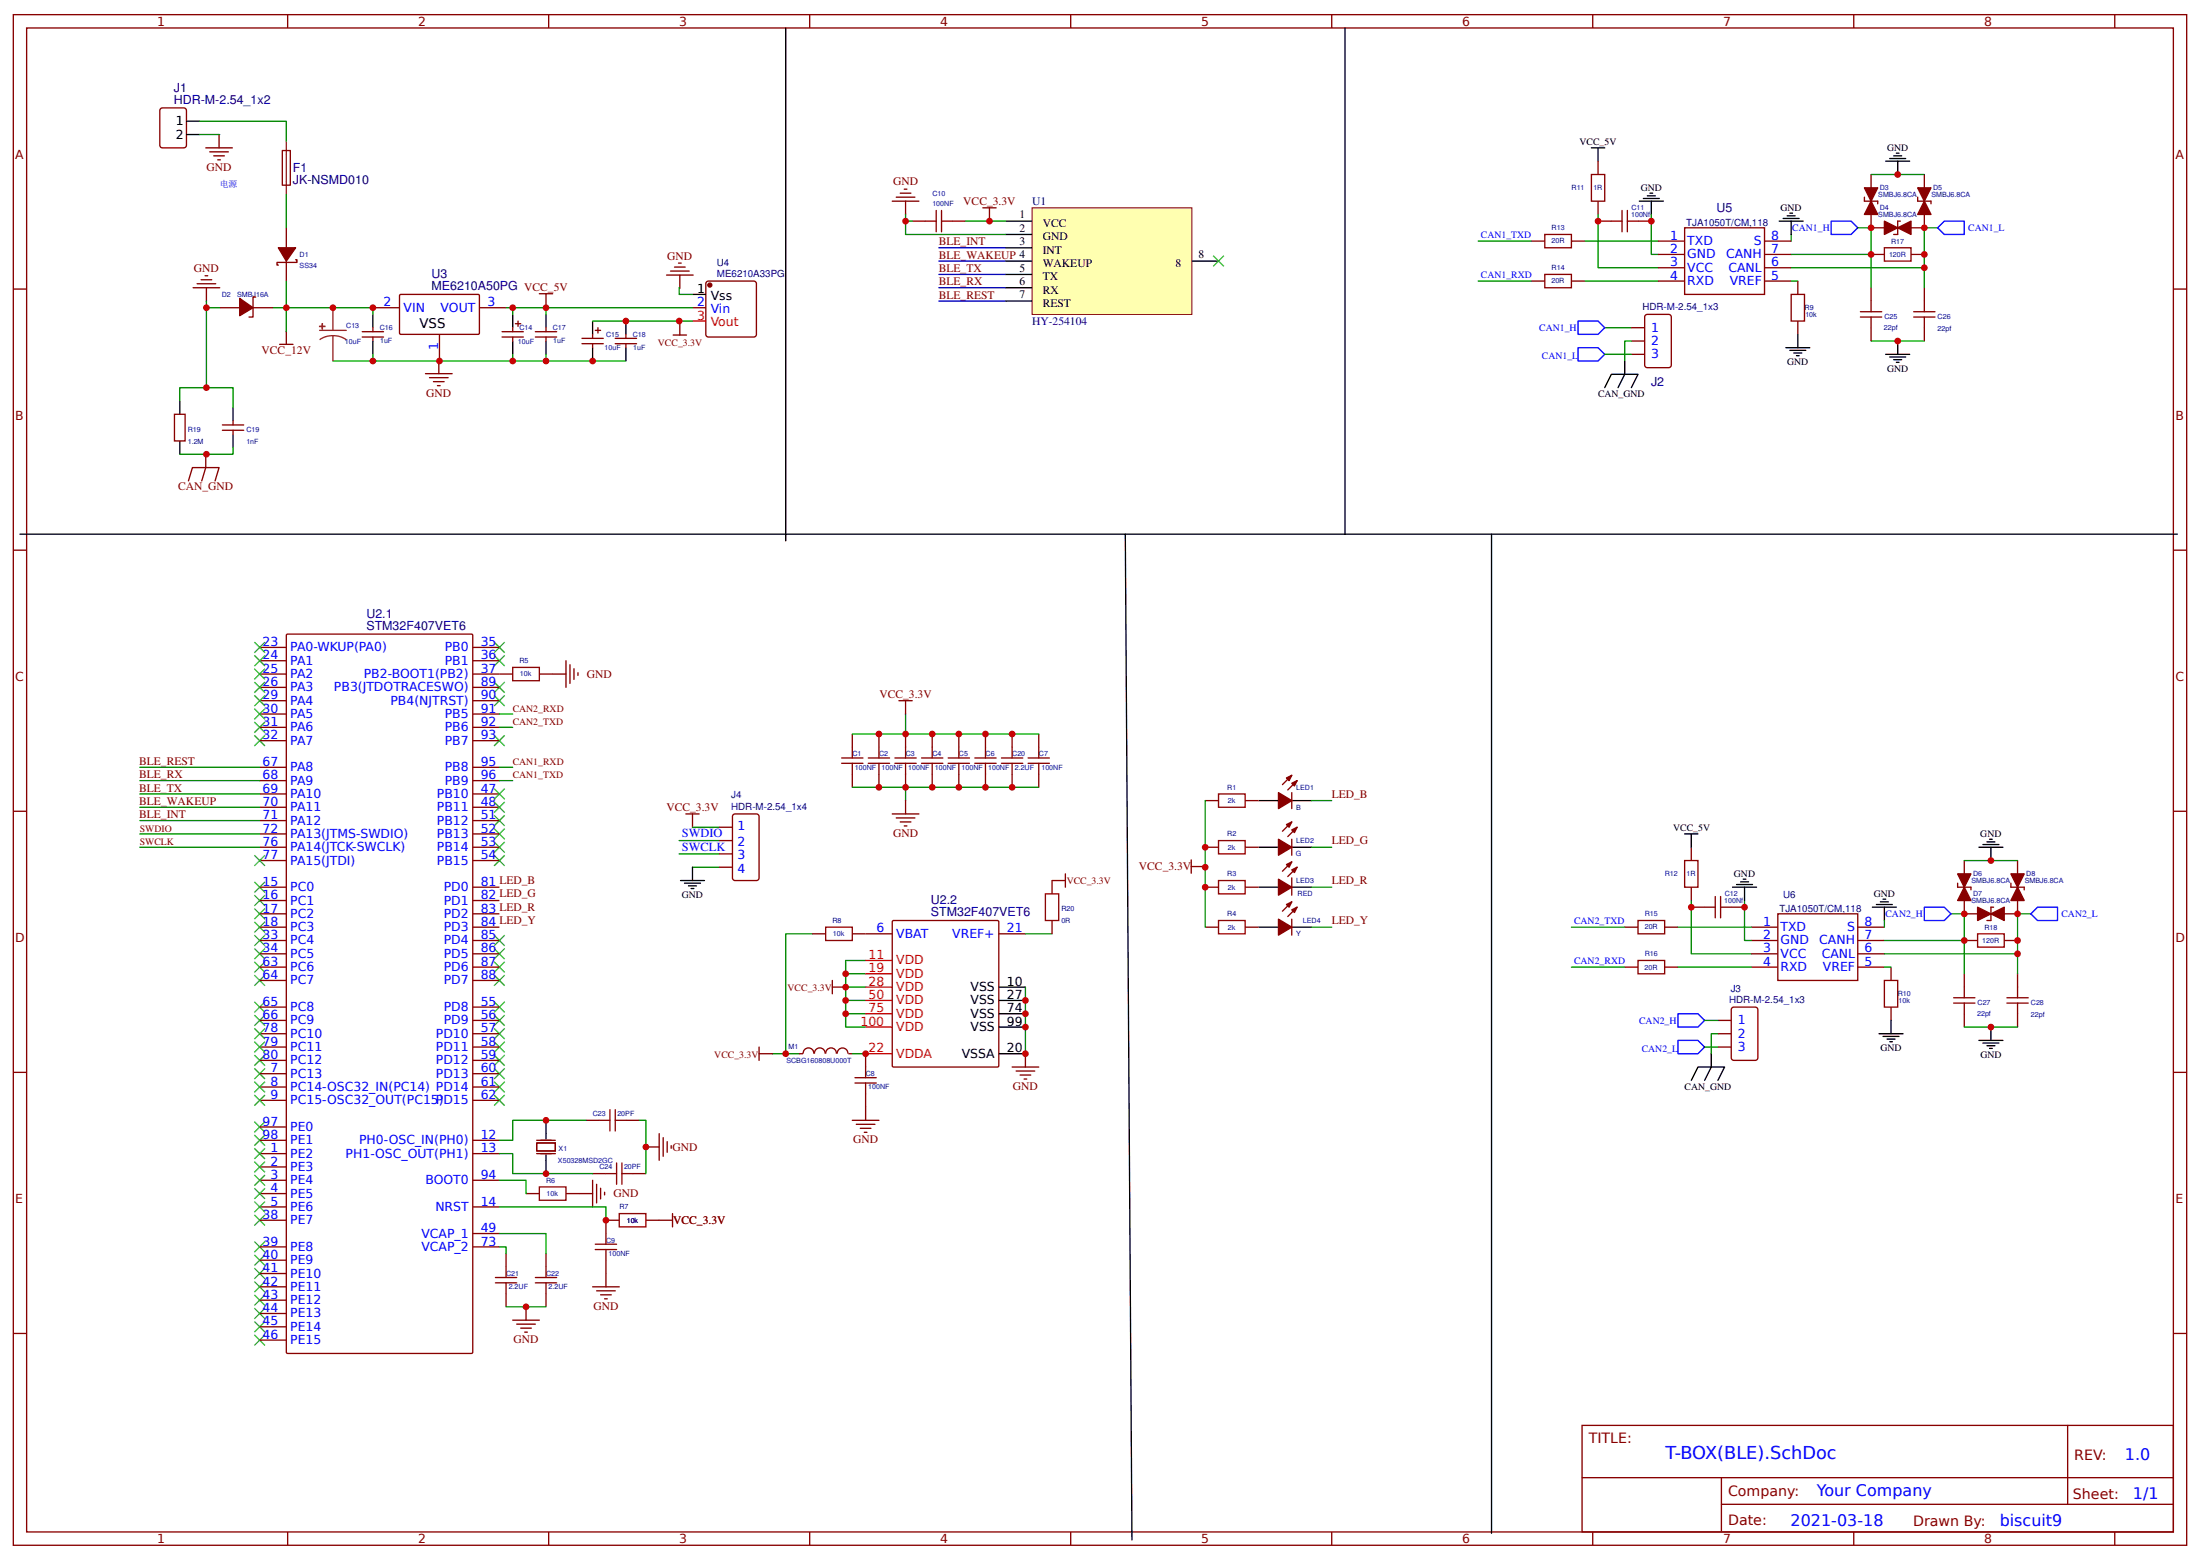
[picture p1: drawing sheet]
<svg xmlns="http://www.w3.org/2000/svg" width="437mm" height="310mm" viewBox="0 0 437 310" stroke-linecap="round" stroke-linejoin="round" font-family="sans-serif">
<g fill="none" stroke="#800000" stroke-width=".26">
<path d="M40.9 29.4h5.3M41.7 30.2h3.7M42.5 31h2.1M43.3 31.7h.5M43.5 26.7v2.7M177.3 40h5.3M178.1 39.2h3.7M178.9 38.4h2.1M179.7 37.6h.5M179.9 40v2.6M38.4 57.1h5.3M39.2 56.4h3.7"/>
<path d="M40 55.6h2.1M40.7 54.8h.6M41 57.1v2.7M107.2 58.3h2.6M108.5 58.3v2.7M195.3 41.3h2.6M196.6 41.3v2.6M55.6 68.4h2.6M56.9 65.7v2.7M37.4 95.5l.8-2.6h5.3l-.8 2.6M40.9 90.2v2.7l-.8 2.6M236.7 172.1h2.6"/>
<path d="M236.7 170.8v2.6"/>
</g>
<path d="M186.5 49.2h13.3M186.5 51.9h13.3M186.5 54.5h13.3M186.5 57.1h13.3M186.5 59.8h13.3" fill="none" stroke="#0000bf" stroke-width=".26"/>
<path d="M205.1 41.3h31.7v21.1h-31.7z" fill="#ffffb0" stroke="#800000" stroke-width=".2"/>
<g fill="none" stroke="#000" stroke-width=".26">
<path d="M156.1 5.6v101.8M267.2 5.6v100.5M37 24.1h2.7M37 26.7h2.7M316.2 29.4h2.6M317.5 29.4v2.6M325.7 40h4.8M326.5 39.4h3.2M327.3 38.9h1.6M327.8 38.4h.5M328.1 40v2.6M374.6 32h4.8"/>
<path d="M375.4 31.5h3.2M376.2 31h1.6M376.8 30.4h.5M377 32v2.7M137.6 58.5h2.6M199.8 43.9h5.3M199.8 46.6h5.3M199.8 49.2h5.3M199.8 51.9h5.3M199.8 54.5h5.3M199.8 57.1h5.3M199.8 59.8h5.3"/>
<path d="M236.8 51.9h5.3M353.5 43.9h4.7M354.3 43.4h3.2M355.1 42.9h1.6M355.6 42.3h.5M355.9 43.9v2.7M35.7 79.6v2.7M74.1 62.4v2.7M74.1 67.7v2.7M101.9 62.4v2.7M101.9 67.7v2.7M108.5 62.4v2.7"/>
<path d="M108.5 67.7v2.7M117.7 63.8v2.6M117.7 69.1v2.6M124.4 63.8v2.6M124.4 69.1v2.6M318.8 77l1.3-2.7h5.3l-1.3 2.7M322.8 71.7v2.6l-1.3 2.7M354.8 69.1h4.8M355.6 69.6h3.2M356.4 70.1h1.6M356.9 70.6h.6M357.2 66.4v2.7"/>
<path d="M374.6 70.4h4.8M375.4 70.9h3.2M376.2 71.4h1.6M376.8 72h.5M377 67.7v2.7M35.7 87.6v2.6M46.3 81v2.6M46.3 86.3v2.6M4 106.1h428.6M223.6 106.1l1.3 199.8M296.3 106.1v198.4M250 159h4"/>
<path d="M256.6 159h4M135.2 174.9h4.8M136 175.4h3.2M136.8 175.9h1.6M137.3 176.5h.5M137.6 172.2v2.7M250 168.3h4M250 176.2h4M256.6 168.3h4M256.6 176.2h4M334.7 165.6h2.6M336 165.6v2.7"/>
<path d="M344.2 176.2h4.8M345 175.7h3.2M345.8 175.2h1.6M346.3 174.6h.6M346.6 176.2v2.7M372.8 179.7h3.2M373.6 179.1h1.6M374.1 178.6h.5M393.2 168.3h4.7M394 167.7h3.1M394.8 167.2h1.5M395.3 166.7h.5"/>
<path d="M395.6 168.3v2.6M198.4 196.1h5.3M198.4 198.7h5.3M250 184.1h4M256.6 184.1h4M372 180.2h4.8M374.4 180.2v2.6M198.4 209.3h5.3M198.4 201.3h5.3M198.4 204h5.3M336 214.6l1.3-2.7h5.3l-1.3 2.7M340 209.3v2.6l-1.3 2.7"/>
<path d="M373.3 205.3h4.8M374.1 205.8h3.2M374.9 206.4h1.6M375.4 206.9h.6M375.7 202.7v2.6M393.2 206.6h4.7M394 207.2h3.1M394.8 207.7h1.5M395.3 208.2h.5M395.6 204v2.6M108.5 222.5v3.7M108.5 229.4v3.7"/>
</g>
<g fill="none" stroke="#080" stroke-width=".26">
<path d="M39.7 24.1h17.2v3.9M39.7 26.7h4M56.9 38.6v6.6M371.7 34.7h10.6M41 59.8v17.2M56.9 55.8v10.1M134.9 57.1v1.4h2.7M179.9 42.6v1.3h1.3M179.9 43.9v2.7h19.9M191.8 43.9h8M293.7 47.9h10.6M293.7 55.8h10.6"/>
<path d="M314.9 47.9h14.5M314.9 55.8h14.5M317.5 42.6v10.6h11.9M328.1 42.6v7.9h1.3M355.9 53.2h26.4v3.9M355.9 50.5h15.8M355.9 55.8h1.3M355.9 46.6v1.3M369.1 45.2h2.6v11.9M385 45.2h-2.7v8M35.7 79.6v-2.6h10.6v4M41 61.1h2.7"/>
<path d="M54.2 61.1h19.9v1.3M74.1 70.4v1.3h-8M74.1 71.7h50.3M100.5 61.1h8v1.3M101.9 61.1v1.3M101.9 70.4v1.3M108.5 61.1h29.1M108.5 70.4v1.3M117.7 63.8h19.9M318.8 65.1h5.3M318.8 70.4h5.3M324.1 67.7h-1.3v4"/>
<path d="M371.7 67.7h10.6M46.3 88.9v1.3h-10.6M27.8 152.4h23.8M27.8 155h23.8M27.8 157.7h23.8M99.2 141.8h2.7M99.2 144.5h2.7M99.2 152.4h2.7M99.2 155h2.7M169.3 145.8h37.1M169.3 156.4h37.1M179.9 141.8v4"/>
<path d="M179.9 156.4v2.6M239.4 159v25.1M260.6 159h4M27.8 165.6h23.8M27.8 168.3h23.8M27.8 160.3h23.8M27.8 163h23.8M134.9 167h8M134.9 169.6h8M137.6 172.2h5.3M137.6 164.3h5.3M260.6 168.3h4"/>
<path d="M260.6 176.2h4M336 178.9v10.5h11.9M346.6 178.9v7.9h1.3M390.3 170.9h10.5M161.4 185.5h-5.3v23.8h2.6M168 198.7h4M168 196.1h4M168 193.4h4M172 190.8h-4v13.2h4M203.7 185.5h5.3M203.7 196.1v13.2M260.6 184.1h4"/>
<path d="M312.2 192.1h10.6M312.2 184.1h10.6M333.4 192.1h14.5M333.4 184.1h14.5M374.4 189.4h26.4v4M374.4 186.8h15.9M374.4 192.1h1.3M374.4 182.8v1.3M387.6 181.5h2.7v11.9M403.5 181.5h-2.7v7.9M153.5 209.3h2.6M168 201.3h4"/>
<path d="M169.3 209.3h2.7M338.7 202.7h2.6M338.7 208h2.6M341.3 205.3h-1.3v4M390.3 204h10.5M99.2 229.1h2.7v4h15.8M99.2 234.4h5.3v2.7M99.2 239.7h21.2v2.7M116.4 222.5h-14.5v4h-2.7M127 222.5h1.3v10.6M99.2 247.6h1.3v1.4M99.2 245h9.3v4"/>
<path d="M100.5 259.6h8"/>
</g>
<g fill="none" stroke="#800" stroke-width=".26">
<path d="M2.6 2.9h431.8v304h-431.8zM5.3 5.6h426.5v298.7h-426.5zM57.1 2.9v2.7M109 2.9v2.7M160.9 2.9v2.7M212.7 2.9v2.7M264.6 2.9v2.7M316.4 2.9v2.7M368.3 2.9v2.7M420.2 2.9v2.7M32 21.5l4.5-.1 .5 .3v7.1l-.2 .5-4.5 .1-.5-.3-.1-7.1zM56.1 29.9h1.6v6.9h-1.6z"/>
<path d="M316.2 34.7h2.6v5.3h-2.6zM317.5 32v2.7M317.5 40v2.6M370.4 39.2v.8h2.7v.5M371.7 34.7v10.5h10.6v-10.5M381 39.2v.8h2.6v.5M2.6 57.4h2.7M50.8 59h-.5v4h-.8M56.9 45.2v4M56.9 51.9v3.9M58.7 51.6h.3v.5h-4v.6h.3M79.4 58.6l.2-.1h15.5l.1 .2v7.6l-.2 .1h-15.5l-.1-.3z"/>
<path d="M140.5 55.9l9.3-.1 .4 .3 .1 10.3-.3 .5h-9.2l-.5-.2-.1-10.3zM181.2 43.9h4.8M186 41.8v4.2M187.1 43.9h4.7M187.1 41.8v4.2M304.3 55.8h2.6M304.3 47.9h2.6M306.9 54.5h5.3v2.6h-5.3zM306.9 46.6h5.3v2.6h-5.3zM312.2 55.8h2.7M312.2 47.9h2.7M317.5 43.9h4.8"/>
<path d="M322.3 41.8v4.2M323.3 43.9h4.8M323.3 41.8v4.2M329.4 50.5h5.3M329.4 55.8h5.3M329.4 47.9h5.3M329.4 53.2h5.3M334.7 45.2h15.9v13.3h-15.9zM350.6 50.5h5.3M350.6 55.8h5.3M350.6 47.9h5.3M350.6 53.2h5.3"/>
<path d="M355.9 58.5h2.6v5.3h-2.6zM357.2 55.8v2.7M371.7 50.5h2.7M371.7 57.1v4.8M377.6 43.9h-.6v2.7h-.8M379.7 50.5h2.6M382.3 57.1v4.8M431.8 57.4h2.6M43.7 61.1h3.9M50.3 61.1h3.9M72 66.9h4.2M72 65.9h4.2"/>
<path d="M74.1 61.1h5.3M74.1 65.1v.8M74.1 66.9v.8M87.3 66.4v5.3M95.2 61.1h5.3M99.7 66.9h4.3M99.7 65.9h4.3M101.9 65.1v.8M101.9 66.9v.8M102.4 64.3h1.1M102.9 63.8v1M106.4 66.9h4.2"/>
<path d="M106.4 65.9h4.2M108.5 65.1v.8M108.5 66.9v.8M115.6 67.2h4.3M115.6 68.3h4.3M117.7 66.4v.8M117.7 68.3v.8M118.3 65.6h1M118.8 65.1v1M122.2 67.2h4.3M122.2 68.3h4.3M124.4 66.4v.8"/>
<path d="M124.4 68.3v.8M137.6 61.1h2.6M324.1 70.4h2.7M324.1 65.1h2.7M324.1 67.7h2.7M326.8 62.7l.5-.3h4.2l.5 .3 .1 9.8-.3 .5h-4.5l-.5-.2zM357.2 63.8v2.6M369.6 63h4.3M369.6 61.9h4.3M371.7 63v4.7M380.2 63h4.2M380.2 61.9h4.2"/>
<path d="M382.3 63v4.7M34.7 82.3h2.1v5.3h-2.1zM44.2 85.5h4.2M44.2 84.4h4.2M46.3 83.6v.8M46.3 85.5v.8M2.6 109.3h2.7M431.8 109.3h2.6M51.6 133.9h5.3M51.6 128.6h5.3M51.6 131.2h5.3M51.6 136.5h5.3"/>
<path d="M51.6 139.2h5.3M57 126l36.7-.1 .2 .3v142.4l-.2 .2h-36.6l-.2-.2v-142.4zM93.9 133.9h8M93.9 128.6h5.3M93.9 131.2h5.3M93.9 136.5h5.3M93.9 139.2h5.3M107.2 133.9h2.6M51.6 141.8h5.3M51.6 144.5h5.3M51.6 147.1h5.3M51.6 157.7h5.3"/>
<path d="M51.6 152.4h5.3M51.6 155h5.3M93.9 141.8h5.3M93.9 144.5h5.3M93.9 147.1h5.3M93.9 157.7h5.3M93.9 152.4h5.3M93.9 155h5.3M167.2 151.6h4.2M167.2 150.5h4.2M169.3 145.8v4.7M169.3 151.6v4.8"/>
<path d="M172.5 151.6h4.2M172.5 150.5h4.2M174.6 145.8v4.7M174.6 151.6v4.8M177.8 151.6h4.2M177.8 150.5h4.2M179.9 145.8v4.7M179.9 151.6v4.8M183.1 151.6h4.2M183.1 150.5h4.2M185.2 145.8v4.7M185.2 151.6v4.8"/>
<path d="M188.4 151.6h4.2M188.4 150.5h4.2M190.5 145.8v4.7M190.5 151.6v4.8M193.7 151.6h4.2M193.7 150.5h4.2M195.8 145.8v4.7M195.8 151.6v4.8M199 151.6h4.2M199 150.5h4.2M201.1 145.8v4.7M201.1 151.6v4.8"/>
<path d="M204.3 151.6h4.2M204.3 150.5h4.2M206.4 145.8v4.7M206.4 151.6v4.8M239.4 159h2.7M247.4 159h2.6M256.6 154l-1.8 1.8M256.6 157.4v3.2M257.7 155l-1.8 1.9M2.6 161.1h2.7M51.6 176.2h5.3M51.6 160.3h5.3"/>
<path d="M51.6 163h5.3M51.6 165.6h5.3M51.6 168.3h5.3M51.6 170.9h5.3M51.6 178.9h5.3M93.9 176.2h5.3M93.9 160.3h5.3M93.9 163h5.3M93.9 165.6h5.3M93.9 168.3h5.3M93.9 170.9h5.3M93.9 178.9h5.3"/>
<path d="M142.9 164.3h2.6M142.9 167h2.6M142.9 169.6h2.6M142.9 172.2h2.6M145.6 161.9l.4-.2h4.3l.4 .2 .1 12.5-.2 .4-4.6 .1-.4-.3zM209 174.9v2.6M239.4 176.2h2.7M239.4 168.3h2.7M247.4 176.2h2.6M247.4 168.3h2.6M256.6 166.7v3.2M256.6 174.4v3.4"/>
<path d="M256.6 163.2l-1.8 1.9M256.6 179.1l-1.8 1.9M256.6 171.2l-1.8 1.8M257.7 164.3l-1.8 1.9M257.7 172.2l-1.8 1.9M334.7 170.9h2.6v5.3h-2.6zM336 168.3v2.6M336 176.2v2.7M340.8 178.1v4.2M341.8 178.1v4.2M388.9 175.4v.8h2.7v.5M390.3 170.9v10.6h10.5v-10.6"/>
<path d="M399.5 175.4v.8h2.7v.5M431.8 161.1h2.6M51.6 186.8h5.3M51.6 184.1h5.3M51.6 189.4h5.3M51.6 192.1h5.3M51.6 181.5h5.3M51.6 194.7h5.3M93.9 186.8h5.3M93.9 184.1h5.3M93.9 189.4h5.3M93.9 192.1h5.3"/>
<path d="M93.9 181.5h5.3M93.9 194.7h5.3M161.4 185.5h2.6M169.3 185.5h8M177.3 183l.2-.2h20.7l.2 .2v28.7l-.1 .2h-20.8l-.2-.1zM198.4 185.5h5.3M209 182.8v2.7M239.4 184.1h2.7M247.4 184.1h2.6M256.6 182.6v3.1M257.7 180.2l-1.8 1.8M322.8 184.1h2.6"/>
<path d="M322.8 192.1h2.6M325.4 182.8h5.3v2.7h-5.3zM325.4 190.8h5.3v2.6h-5.3zM330.7 184.1h2.7M330.7 192.1h2.7M336 180.2h4.8M341.8 180.2h4.8M347.9 186.8h5.3M347.9 184.1h5.3M347.9 189.4h5.3M347.9 192.1h5.3M353.2 181.5h15.9v13.2h-15.9z"/>
<path d="M369.1 186.8h5.3M369.1 184.1h5.3M369.1 189.4h5.3M369.1 192.1h5.3M374.4 194.7h2.6v5.3h-2.6zM375.7 192.1v2.6M388.1 199.2h4.3M388.1 198.2h4.3M390.3 186.8h2.6M390.3 193.4v4.8M390.3 199.2v4.8M396.1 180.2h-.5v2.6h-.8"/>
<path d="M398.2 186.8h2.6M398.7 199.2h4.3M398.7 198.2h4.3M400.8 193.4v4.8M400.8 199.2v4.8M2.6 213h2.7M51.6 208h5.3M51.6 202.7h5.3M51.6 205.3h5.3M51.6 213.3h5.3M51.6 215.9h5.3M51.6 218.5h5.3"/>
<path d="M51.6 200h5.3M51.6 210.6h5.3M93.9 208h5.3M93.9 202.7h5.3M93.9 205.3h5.3M93.9 213.3h5.3M93.9 215.9h5.3M93.9 218.5h5.3M93.9 200h5.3M93.9 210.6h5.3M158.7 209.3h.8M159.6 209.3a1.06 1.06 0 0 1 1-1.2 1.06 1.06 0 0 1 1.1 1.2"/>
<path d="M161.8 209.3a1.06 1.06 0 0 1 1.1-1.2 1.06 1.06 0 0 1 1 1.2M164.1 209.3a1.06 1.06 0 0 1 1-1.2 1.06 1.06 0 0 1 1.1 1.2M166.3 209.3a1.06 1.06 0 0 1 1.1-1.2 1.06 1.06 0 0 1 1.1 1.2M168.5 209.3h.8M169.9 215.1h4.2M169.9 214h4.2M172 209.3v4.7M172 215.1v4.8M341.3 208h2.7M341.3 202.7h2.7M341.3 205.3h2.7M344.2 200.1l4.5-.1 .5 .3v9.8l-.2 .4-4.5 .1-.5-.3v-9.7z"/>
<path d="M375.7 200v2.7M431.8 213h2.6M51.6 229.1h5.3M51.6 231.8h5.3M51.6 234.4h5.3M51.6 237.1h5.3M51.6 239.7h5.3M51.6 223.8h5.3M51.6 226.5h5.3M93.9 229.1h5.3M93.9 234.4h5.3M93.9 239.7h5.3"/>
<path d="M93.9 226.5h5.3M104.5 237.1h2.7M106.6 227h3.7v1.6h-3.7zM106.6 229.1h3.7M106.6 226.5h3.7M112.4 237.1h2.7M116.4 222.5h2.7M117.7 233.1h2.7M124.4 222.5h2.6M125.7 233.1h2.6M51.6 242.4h5.3M51.6 247.6h5.3"/>
<path d="M51.6 250.3h5.3M51.6 252.9h5.3M51.6 255.6h5.3M51.6 258.2h5.3M93.9 247.6h5.3M93.9 245h5.3M98.4 254.8h4.3M98.4 253.7h4.3M100.5 249v4.7M100.5 254.8v4.8M106.4 254.8h4.2M106.4 253.7h4.2"/>
<path d="M108.5 249v4.7M108.5 254.8v4.8M118.3 248.2h4.2M118.3 247.1h4.2M120.4 248.2v4.7M123 242.4h-2.6v4.7M128.3 242.4h2.7M2.6 264.8h2.7M51.6 260.9h5.3M51.6 263.5h5.3M51.6 266.2h5.3M431.8 264.8h2.6"/>
<path d="M314.3 283.1h117.5v21.2h-117.5zM314.4 293.5h117.3M342 298.8h89.7M342 293.5v10.6M410.8 283.1v15.7M57.1 304.3v2.6M109 304.3v2.6M160.9 304.3v2.6M212.7 304.3v2.6M264.6 304.3v2.6M316.4 304.3v2.6M368.3 304.3v2.6"/>
<path d="M420.2 304.3v2.6"/>
</g>
<path d="M56.9 28v10.6M63.5 65.6h5.3M66.1 66.7l1.4 .2 1.3 .6M66.1 66.7l-1.3 .2-1.3 .6M66.1 61.1v4.5M66.1 66.7v5" fill="none" stroke="#8d2323" stroke-width=".26"/>
<g fill="#800" stroke="#800" stroke-width=".26">
<path d="M47.6 59.3l2.7 1.8-2.7 1.6z"/>
<path d="M377 45.2l2.7-1.3v2.7z"/>
<path d="M374.4 43.9l2.6 1.3-2.6 1.4z"/>
<path d="M382.3 40l1.3 2.6h-2.6z"/>
<path d="M381 37.3h2.6l-1.3 2.7z"/>
<path d="M371.7 40l1.4 2.6h-2.7z"/>
<path d="M370.4 37.3h2.7l-1.4 2.7z"/>
<path d="M390.3 176.2l1.3 2.7h-2.7z"/>
<path d="M388.9 173.6h2.7l-1.3 2.6z"/>
<path d="M400.8 176.2l1.4 2.7h-2.7z"/>
<path d="M399.5 173.6h2.7l-1.4 2.6z"/>
<path d="M395.6 181.5l2.6-1.3v2.6z"/>
<path d="M392.9 180.2l2.7 1.3-2.7 1.3z"/>
<path d="M254 157.4l2.6 1.6-2.6 1.6z"/>
<path d="M256.6 155.6l1.1-.6-.5 1.1z"/>
<path d="M255.6 154.5l1-.5-.5 1z"/>
<path d="M254 166.7l2.6 1.6-2.6 1.6z"/>
<path d="M256.6 164.8l1.1-.5-.5 1.1z"/>
<path d="M255.6 163.8l1-.6-.5 1.1z"/>
<path d="M254 182.6l2.6 1.5-2.6 1.6z"/>
<path d="M256.6 180.7l1.1-.5-.5 1z"/>
<path d="M255.6 179.7l1-.6-.5 1.1z"/>
<path d="M254 174.6l2.6 1.6-2.6 1.6z"/>
<path d="M256.6 172.8l1.1-.6-.5 1.1z"/>
<path d="M255.6 171.7l1-.5-.5 1z"/>
<path d="M55.3 49.2h3.4l-1.8 2.7z"/>
<circle cx="141" cy="56.6" r=".4"/>
</g>
<g fill="none" stroke="#800000" stroke-width=".26">
<path d="M132.4 54.6h5.3M133.2 53.8h3.7M134 53h2.1M134.8 52.3h.5M135.1 54.6v2.7M84.5 74.2h5.3M85.3 75h3.7M86.1 75.8h2.1M86.9 76.6h.5M87.2 71.6v2.6M133.7 66.5h2.7M135.1 63.9v2.6"/>
<path d="M109.8 133.9h2.6M112.4 131.2v5.3M113.2 132v3.7M114 132.8v2.1M114.8 133.6v.5M178.6 139.2h2.6M179.9 139.2v2.6M179.9 159v2.7M136.3 161.7h2.6M137.6 161.7v2.6M177.3 161.7h5.3M178.1 162.5h3.7"/>
<path d="M178.9 163.2h2.1M179.7 164h.5M209 174.9h2.7M211.7 173.6v2.6M165.4 196.1h2.6M165.4 194.7v2.7M150.8 209.3h2.7M150.8 208v2.6M172 219.9v2.6M201.1 211.9h5.3M201.9 212.7h3.7M202.7 213.5h2.1"/>
<path d="M203.5 214.3h.5M203.7 209.3v2.6M115.1 237.1h2.6M117.7 234.4v5.3M118.5 235.2v3.7M119.3 236v2.1M120.1 236.8v.5M128.3 227.8h2.7M131 225.2v5.3M131.8 226v3.7M132.6 226.7v2.2M133.3 227.5v.6"/>
<path d="M169.3 222.5h5.3M170.1 223.3h3.7M170.9 224.1h2.1M171.7 224.9h.5M104.5 259.6v2.6M117.7 255.6h5.3M118.5 256.4h3.7M119.3 257.2h2.1M120.1 258h.5M120.4 252.9v2.7M131 242.4h2.6M133.6 241v2.7"/>
<path d="M101.9 262.2h5.3M102.7 263h3.7M103.5 263.8h2.1M104.2 264.6h.6"/>
</g>
<g fill="#8d2323" stroke="#8d2323" stroke-width=".26">
<path d="M63.5 64.8h1.1z"/>
<path d="M64 64.3l.1 1.1z"/>
</g>
<path d="M137.6 63.8h2.6M172 190.8h5.3M172 193.4h5.3M172 196.1h5.3M172 198.7h5.3M172 209.3h5.3M172 201.3h5.3M172 204h5.3" fill="none" stroke="#f00" stroke-width=".26"/>
<g fill="none" stroke="#a00000" stroke-width=".26">
<path d="M374.4 49.2h5.3v2.7h-5.3zM101.9 132.6h5.3v2.6h-5.3zM242.1 157.7h5.3v2.6h-5.3zM207.7 177.5h2.6v5.3h-2.6zM242.1 167h5.3v2.6h-5.3zM242.1 174.9h5.3v2.6h-5.3zM164 184.1h5.3v2.7h-5.3zM242.1 182.8h5.3v2.7h-5.3zM392.9 185.5h5.3v2.6h-5.3zM107.2 235.7h5.2v2.7h-5.2zM119.1 222.5h2.1M120.4 233.1h2.1"/>
<path d="M121.2 220.4v4.2M122.2 222.5h2.2M122.2 220.4v4.2M122.5 231v4.2M123.6 233.1h2.1M123.6 231v4.2M123 241h5.3v2.7h-5.3z"/>
</g>
<path d="M363.8 43.9h4l1.3 1.3-1.3 1.4h-4zM385 45.2l1.3-1.3h4v2.7h-4zM313.5 69.1h4l1.3 1.3-1.3 1.3h-4zM313.5 63.8h4l1.3 1.3-1.3 1.3h-4zM382.3 180.2h4l1.3 1.3-1.3 1.3h-4zM404.8 180.2h4v2.6h-4l-1.3-1.3zM333.4 201.3h3.9l1.4 1.4-1.4 1.3h-3.9zM333.4 206.6h3.9l1.4 1.4-1.4 1.3h-3.9z" fill="none" stroke="#00f" stroke-width=".26"/>
<g fill="#000" stroke="#3c3" stroke-width=".26">
<path d="M241 50.8l2.2 2.1zM243.2 50.8l-2.2 2.1z"/>
<path d="M50.5 127.5l2.2 2.1zM52.7 127.5l-2.2 2.1z"/>
<path d="M50.5 130.2l2.2 2.1zM52.7 130.2l-2.2 2.1z"/>
<path d="M50.5 132.8l2.2 2.1zM52.7 132.8l-2.2 2.1z"/>
<path d="M50.5 135.5l2.2 2.1zM52.7 135.5l-2.2 2.1z"/>
<path d="M50.5 138.1l2.2 2.1zM52.7 138.1l-2.2 2.1z"/>
<path d="M98.2 138.1l2.1 2.1zM100.3 138.1l-2.1 2.1z"/>
<path d="M98.2 135.5l2.1 2.1zM100.3 135.5l-2.1 2.1z"/>
<path d="M98.2 130.2l2.1 2.1zM100.3 130.2l-2.1 2.1z"/>
<path d="M98.2 127.5l2.1 2.1zM100.3 127.5l-2.1 2.1z"/>
<path d="M50.5 146l2.2 2.2zM52.7 146l-2.2 2.2z"/>
<path d="M50.5 143.4l2.2 2.1zM52.7 143.4l-2.2 2.1z"/>
<path d="M50.5 140.8l2.2 2.1zM52.7 140.8l-2.2 2.1z"/>
<path d="M98.2 146l2.1 2.2zM100.3 146l-2.1 2.2z"/>
<path d="M98.2 156.6l2.1 2.1zM98.2 158.7l2.1-2.1z"/>
<path d="M98.2 159.3l2.1 2.1zM100.3 159.3l-2.1 2.1z"/>
<path d="M50.5 177.8l2.2 2.1zM52.7 177.8l-2.2 2.1z"/>
<path d="M50.5 175.2l2.2 2.1zM52.7 175.2l-2.2 2.1z"/>
<path d="M50.5 169.9l2.2 2.1zM52.7 169.9l-2.2 2.1z"/>
<path d="M98.2 169.9l2.1 2.1zM100.3 169.9l-2.1 2.1z"/>
<path d="M98.2 167.2l2.1 2.1zM100.3 167.2l-2.1 2.1z"/>
<path d="M98.2 164.6l2.1 2.1zM98.2 166.7l2.1-2.1z"/>
<path d="M98.2 161.9l2.1 2.1zM100.3 161.9l-2.1 2.1z"/>
<path d="M50.5 199l2.2 2.1zM52.7 199l-2.2 2.1z"/>
<path d="M50.5 193.7l2.2 2.1zM52.7 193.7l-2.2 2.1z"/>
<path d="M50.5 191l2.2 2.1zM52.7 191l-2.2 2.1z"/>
<path d="M50.5 188.4l2.2 2.1zM50.5 190.5l2.2-2.1z"/>
<path d="M50.5 185.7l2.2 2.2zM52.7 185.7l-2.2 2.2z"/>
<path d="M50.5 183.1l2.2 2.1zM52.7 183.1l-2.2 2.1z"/>
<path d="M50.5 180.4l2.2 2.2zM50.5 182.6l2.2-2.2z"/>
<path d="M98.2 191l2.1 2.1zM100.3 191l-2.1 2.1z"/>
<path d="M98.2 188.4l2.1 2.1zM98.2 190.5l2.1-2.1z"/>
<path d="M98.2 199l2.1 2.1zM100.3 199l-2.1 2.1z"/>
<path d="M98.2 193.7l2.1 2.1zM100.3 193.7l-2.1 2.1z"/>
<path d="M98.2 185.7l2.1 2.2zM100.3 185.7l-2.1 2.2z"/>
<path d="M50.5 212.2l2.2 2.1zM50.5 214.3l2.2-2.1z"/>
<path d="M50.5 209.5l2.2 2.2zM52.7 209.5l-2.2 2.2z"/>
<path d="M50.5 201.6l2.2 2.1zM52.7 201.6l-2.2 2.1z"/>
<path d="M50.5 214.8l2.2 2.2zM52.7 214.8l-2.2 2.2z"/>
<path d="M50.5 217.5l2.2 2.1zM52.7 217.5l-2.2 2.1z"/>
<path d="M50.5 204.3l2.2 2.1zM50.5 206.4l2.2-2.1z"/>
<path d="M50.5 206.9l2.2 2.1zM52.7 206.9l-2.2 2.1z"/>
<path d="M98.2 201.6l2.1 2.1zM100.3 201.6l-2.1 2.1z"/>
<path d="M98.2 217.5l2.1 2.1zM100.3 217.5l-2.1 2.1z"/>
<path d="M98.2 214.8l2.1 2.2zM100.3 214.8l-2.1 2.2z"/>
<path d="M98.2 212.2l2.1 2.1zM98.2 214.3l2.1-2.1z"/>
<path d="M98.2 209.5l2.1 2.2zM100.3 209.5l-2.1 2.2z"/>
<path d="M98.2 206.9l2.1 2.1zM100.3 206.9l-2.1 2.1z"/>
<path d="M98.2 204.3l2.1 2.1zM98.2 206.4l2.1-2.1z"/>
<path d="M50.5 225.4l2.2 2.1zM52.7 225.4l-2.2 2.1z"/>
<path d="M50.5 222.8l2.2 2.1zM52.7 222.8l-2.2 2.1z"/>
<path d="M50.5 228.1l2.2 2.1zM50.5 230.2l2.2-2.1z"/>
<path d="M50.5 230.7l2.2 2.1zM52.7 230.7l-2.2 2.1z"/>
<path d="M50.5 233.4l2.2 2.1zM52.7 233.4l-2.2 2.1z"/>
<path d="M50.5 236l2.2 2.1zM50.5 238.1l2.2-2.1z"/>
<path d="M50.5 238.7l2.2 2.1zM52.7 238.7l-2.2 2.1z"/>
<path d="M50.5 241.3l2.2 2.1zM52.7 241.3l-2.2 2.1z"/>
<path d="M50.5 259.8l2.2 2.1zM52.7 259.8l-2.2 2.1z"/>
<path d="M50.5 257.2l2.2 2.1zM52.7 257.2l-2.2 2.1z"/>
<path d="M50.5 254.5l2.2 2.1zM52.7 254.5l-2.2 2.1z"/>
<path d="M50.5 251.9l2.2 2.1zM52.7 251.9l-2.2 2.1z"/>
<path d="M50.5 249.2l2.2 2.2zM52.7 249.2l-2.2 2.2z"/>
<path d="M50.5 246.6l2.2 2.1zM52.7 246.6l-2.2 2.1z"/>
<path d="M50.5 265.1l2.2 2.1zM52.7 265.1l-2.2 2.1z"/>
<path d="M50.5 262.5l2.2 2.1zM52.7 262.5l-2.2 2.1z"/>
</g>
<g fill="#c00">
<circle cx="56.9" cy="61.1" r=".66"/>
<circle cx="41" cy="77" r=".66"/>
<circle cx="41" cy="61.1" r=".66"/>
<circle cx="41" cy="90.2" r=".66"/>
<circle cx="74.1" cy="71.7" r=".66"/>
<circle cx="66.1" cy="61.1" r=".66"/>
<circle cx="74.1" cy="61.1" r=".66"/>
<circle cx="108.5" cy="61.1" r=".66"/>
<circle cx="87.3" cy="71.7" r=".66"/>
<circle cx="101.9" cy="71.7" r=".66"/>
<circle cx="101.9" cy="61.1" r=".66"/>
<circle cx="108.5" cy="71.7" r=".66"/>
<circle cx="124.4" cy="63.8" r=".66"/>
<circle cx="117.7" cy="71.7" r=".66"/>
<circle cx="134.9" cy="63.8" r=".66"/>
<circle cx="382.3" cy="53.2" r=".66"/>
<circle cx="382.3" cy="50.5" r=".66"/>
<circle cx="371.7" cy="50.5" r=".66"/>
<circle cx="371.7" cy="45.2" r=".66"/>
<circle cx="377" cy="34.7" r=".66"/>
<circle cx="377" cy="67.7" r=".66"/>
<circle cx="317.5" cy="43.9" r=".66"/>
<circle cx="328.1" cy="43.9" r=".66"/>
<circle cx="382.3" cy="45.2" r=".66"/>
<circle cx="395.6" cy="170.9" r=".66"/>
<circle cx="400.8" cy="181.5" r=".66"/>
<circle cx="346.6" cy="180.2" r=".66"/>
<circle cx="395.6" cy="204" r=".66"/>
<circle cx="390.3" cy="181.5" r=".66"/>
<circle cx="336" cy="180.2" r=".66"/>
<circle cx="390.3" cy="186.8" r=".66"/>
<circle cx="400.8" cy="186.8" r=".66"/>
<circle cx="400.8" cy="189.4" r=".66"/>
<circle cx="156.1" cy="209.3" r=".66"/>
<circle cx="168" cy="201.3" r=".66"/>
<circle cx="168" cy="198.7" r=".66"/>
<circle cx="168" cy="196.1" r=".66"/>
<circle cx="168" cy="193.4" r=".66"/>
<circle cx="120.4" cy="242.4" r=".66"/>
<circle cx="172" cy="209.3" r=".66"/>
<circle cx="195.8" cy="145.8" r=".66"/>
<circle cx="195.8" cy="156.4" r=".66"/>
<circle cx="174.6" cy="145.8" r=".66"/>
<circle cx="174.6" cy="156.4" r=".66"/>
<circle cx="185.2" cy="145.8" r=".66"/>
<circle cx="185.2" cy="156.4" r=".66"/>
<circle cx="190.5" cy="145.8" r=".66"/>
<circle cx="190.5" cy="156.4" r=".66"/>
<circle cx="179.9" cy="156.4" r=".66"/>
<circle cx="179.9" cy="145.8" r=".66"/>
<circle cx="128.3" cy="227.8" r=".66"/>
<circle cx="108.5" cy="233.1" r=".66"/>
<circle cx="108.5" cy="222.5" r=".66"/>
<circle cx="104.5" cy="259.6" r=".66"/>
<circle cx="203.7" cy="198.7" r=".66"/>
<circle cx="203.7" cy="201.3" r=".66"/>
<circle cx="203.7" cy="204" r=".66"/>
<circle cx="203.7" cy="209.3" r=".66"/>
<circle cx="196.6" cy="43.9" r=".66"/>
<circle cx="239.4" cy="168.3" r=".66"/>
<circle cx="239.4" cy="176.2" r=".66"/>
<circle cx="239.4" cy="172.2" r=".66"/>
<circle cx="179.9" cy="43.9" r=".66"/>
<circle cx="201.1" cy="145.8" r=".66"/>
<circle cx="201.1" cy="156.4" r=".66"/>
</g>
<text font-size="3.5" fill="#00f" x="330.9" y="289.9">T-BOX(BLE).SchDoc</text>
<g font-size="3.2" fill="#00f">
<text x="422.2" y="290">1.0</text>
<text x="361" y="297.2">Your Company</text>
<text x="423.8" y="297.8">1/1</text>
<text x="355.8" y="303.1">2021-03-18</text>
<text x="397.3" y="303">biscuit9</text>
</g>
<g font-size="2.8" fill="#800">
<text x="315.6" y="286.5">TITLE:</text>
<text x="412.1" y="290">REV:</text>
<text x="343.3" y="297.2">Company:</text>
<text x="411.9" y="297.7">Sheet:</text>
<text x="343.3" y="302.9">Date:</text>
<text x="380.1" y="303">Drawn By:</text>
</g>
<text font-size="2.6" x="83.3" y="65.1">VSS</text>
<g font-size="2.5" fill="#800">
<text x="31.2" y="5.2">1</text>
<text x="83.1" y="5.2">2</text>
<text x="134.9" y="5.2">3</text>
<text x="186.8" y="5.2">4</text>
<text x="238.7" y="5.2">5</text>
<text x="290.5" y="5.2">6</text>
<text x="342.4" y="5.2">7</text>
<text x="394.2" y="5.2">8</text>
<text x="3" y="31.5">A</text>
<text x="432.2" y="31.5">A</text>
<text x="3" y="83.3">B</text>
<text x="432.2" y="83.3">B</text>
<text x="3" y="135.2">C</text>
<text x="432.2" y="135.2">C</text>
<text x="3" y="187.1">D</text>
<text x="432.2" y="187.1">D</text>
<text x="3" y="238.9">E</text>
<text x="432.2" y="238.9">E</text>
<text x="31.2" y="306.5">1</text>
<text x="83.1" y="306.5">2</text>
<text x="134.9" y="306.5">3</text>
<text x="186.8" y="306.5">4</text>
<text x="238.7" y="306.5">5</text>
<text x="290.5" y="306.5">6</text>
<text x="342.4" y="306.5">7</text>
<text x="394.2" y="306.5">8</text>
</g>
<g font-size="2.5" fill="#000080">
<text x="34.5" y="20.6">HDR-M-2.54_1x2</text>
<text x="34.6" y="18.3">J1</text>
<text x="58.2" y="34.2">F1</text>
<text x="58.2" y="36.6">JK-NSMD010</text>
<text x="341.1" y="42.1">U5</text>
<text x="85.7" y="57.6">ME6210A50PG VCC_5V</text>
<text x="85.7" y="55.2">U3</text>
<text x="328" y="76.6">J2</text>
<text x="72.8" y="125">STM32F407VET6</text>
<text x="72.8" y="122.8">U2.1</text>
<text x="184.9" y="179.5">U2.2</text>
<text x="184.9" y="181.9">STM32F407VET6</text>
</g>
<g font-size="2.5">
<text x="34.9" y="24.9">1</text>
<text x="34.9" y="27.5">2</text>
<text x="138.5" y="58.2">1</text>
<text x="141.2" y="59.5">Vss</text>
<text x="192.8" y="196.8">VSS</text>
<text x="200" y="195.8">10</text>
<text x="192.8" y="199.5">VSS</text>
<text x="192.8" y="202.1">VSS</text>
<text x="200" y="198.4">27</text>
<text x="200" y="201.1">74</text>
<text x="200" y="203.7">99</text>
<text x="192.8" y="204.8">VSS</text>
<text x="200" y="209">20</text>
<text x="191.1" y="210.1">VSSA</text>
</g>
<g font-size="2.5" fill="#00f">
<text x="331.8" y="47.6">1</text>
<text x="351.9" y="47.6">8</text>
<text x="331.8" y="50.3">2</text>
<text x="331.8" y="52.9">3</text>
<text x="335.2" y="48.7">TXD</text>
<text x="335.2" y="51.3">GND</text>
<text x="335.2" y="54">VCC</text>
<text x="342.9" y="51.3">CANH</text>
<text x="343.4" y="54">CANL</text>
<text x="348.5" y="48.7">S</text>
<text x="351.9" y="52.9">6</text>
<text x="351.9" y="50.3">7</text>
<text x="331.8" y="55.6">4</text>
<text x="335.2" y="56.6">RXD</text>
<text x="343.7" y="56.6">VREF</text>
<text x="351.9" y="55.6">5</text>
<text x="76.2" y="60.9">2</text>
<text x="80.2" y="61.9">VIN</text>
<text x="87.5" y="61.9">VOUT</text>
<text x="96.8" y="60.9">3</text>
<text x="138.5" y="60.9">2</text>
<text x="141.2" y="62.2">Vin</text>
<text x="328.1" y="65.9">1</text>
<text x="87" y="69.6" transform="rotate(-90 87 69.6)">1</text>
<text x="328.1" y="71.2">3</text>
<text x="328.1" y="68.5">2</text>
<text x="52.2" y="128.3">23</text>
<text x="52.2" y="131">24</text>
<text x="57.7" y="129.4">PA0-WKUP(PA0)</text>
<text x="88.4" y="129.4">PB0</text>
<text x="95.5" y="128.3">35</text>
<text x="95.5" y="131">36</text>
<text x="52.2" y="133.6">25</text>
<text x="52.2" y="136.3">26</text>
<text x="57.7" y="132">PA1</text>
<text x="57.7" y="134.7">PA2</text>
<text x="57.7" y="137.3">PA3</text>
<text x="66.4" y="137.3">PB3(JTDOTRACESWO)</text>
<text x="72.3" y="134.7">PB2-BOOT1(PB2)</text>
<text x="88.4" y="132">PB1</text>
<text x="95.5" y="136.3">89</text>
<text x="95.5" y="133.6">37</text>
<text x="52.2" y="138.9">29</text>
<text x="52.2" y="141.6">30</text>
<text x="57.7" y="140">PA4</text>
<text x="57.7" y="142.6">PA5</text>
<text x="77.6" y="140">PB4(NJTRST)</text>
<text x="88.4" y="142.6">PB5</text>
<text x="95.5" y="138.9">90</text>
<text x="95.5" y="141.6">91</text>
<text x="52.2" y="144.2">31</text>
<text x="52.2" y="146.8">32</text>
<text x="57.7" y="145.3">PA6</text>
<text x="57.7" y="147.9">PA7</text>
<text x="88.4" y="145.3">PB6</text>
<text x="88.4" y="147.9">PB7</text>
<text x="95.5" y="144.2">92</text>
<text x="95.5" y="146.8">93</text>
<text x="52.2" y="152.1">67</text>
<text x="52.2" y="154.8">68</text>
<text x="57.7" y="153.2">PA8</text>
<text x="57.7" y="155.8">PA9</text>
<text x="88.4" y="153.2">PB8</text>
<text x="88.4" y="155.8">PB9</text>
<text x="95.5" y="152.1">95</text>
<text x="95.5" y="154.8">96</text>
<text x="52.2" y="157.4">69</text>
<text x="52.2" y="160.1">70</text>
<text x="57.7" y="158.5">PA10</text>
<text x="57.7" y="161.1">PA11</text>
<text x="86.8" y="158.5">PB10</text>
<text x="86.8" y="161.1">PB11</text>
<text x="95.5" y="157.4">47</text>
<text x="95.5" y="160.1">48</text>
<text x="52.2" y="162.7">71</text>
<text x="52.2" y="165.4">72</text>
<text x="57.7" y="163.8">PA12</text>
<text x="57.7" y="166.4">PA13(JTMS-SWDIO)</text>
<text x="86.8" y="163.8">PB12</text>
<text x="86.8" y="166.4">PB13</text>
<text x="95.5" y="162.7">51</text>
<text x="95.5" y="165.4">52</text>
<text x="135.5" y="166.3">SWDIO</text>
<text x="146.5" y="164.8">1</text>
<text x="52.2" y="168">76</text>
<text x="52.2" y="170.7">77</text>
<text x="57.7" y="169.1">PA14(JTCK-SWCLK)</text>
<text x="57.7" y="171.7">PA15(JTDI)</text>
<text x="86.8" y="169.1">PB14</text>
<text x="86.8" y="171.7">PB15</text>
<text x="95.5" y="168">53</text>
<text x="95.5" y="170.7">54</text>
<text x="135.5" y="168.9">SWCLK</text>
<text x="146.5" y="168">2</text>
<text x="146.5" y="170.7">3</text>
<text x="146.5" y="173.3">4</text>
<text x="52.2" y="175.9">15</text>
<text x="52.2" y="178.6">16</text>
<text x="57.7" y="177">PC0</text>
<text x="57.7" y="179.7">PC1</text>
<text x="88.2" y="177">PD0</text>
<text x="88.2" y="179.7">PD1</text>
<text x="95.5" y="175.9">81 LED_B</text>
<text x="95.5" y="178.6">82 LED_G</text>
<text x="52.2" y="181.2">17</text>
<text x="52.2" y="183.9">18</text>
<text x="57.7" y="182.3">PC2</text>
<text x="57.7" y="184.9">PC3</text>
<text x="88.2" y="182.3">PD2</text>
<text x="88.2" y="184.9">PD3</text>
<text x="95.5" y="181.2">83 LED_R</text>
<text x="95.5" y="183.9">84 LED_Y</text>
<text x="174.1" y="185.2">6</text>
<text x="200" y="185.2">21</text>
<text x="350.3" y="183.9">1</text>
<text x="353.7" y="184.9">TXD</text>
<text x="367" y="184.9">S</text>
<text x="370.4" y="183.9">8</text>
<text x="52.2" y="186.5">33</text>
<text x="52.2" y="189.2">34</text>
<text x="52.2" y="191.8">63</text>
<text x="57.7" y="187.6">PC4</text>
<text x="57.7" y="190.2">PC5</text>
<text x="88.2" y="187.6">PD4</text>
<text x="88.2" y="190.2">PD5</text>
<text x="95.5" y="186.5">85</text>
<text x="95.5" y="189.2">86</text>
<text x="95.5" y="191.8">87</text>
<text x="178.1" y="186.3">VBAT</text>
<text x="189.2" y="186.3">VREF+</text>
<text x="350.3" y="186.5">2</text>
<text x="350.3" y="189.2">3</text>
<text x="350.3" y="191.8">4</text>
<text x="353.7" y="187.6">GND</text>
<text x="353.7" y="190.2">VCC</text>
<text x="361.4" y="187.6">CANH</text>
<text x="361.9" y="190.2">CANL</text>
<text x="370.4" y="191.8">5</text>
<text x="370.4" y="189.2">6</text>
<text x="370.4" y="186.5">7</text>
<text x="52.2" y="194.5">64</text>
<text x="57.7" y="192.9">PC6</text>
<text x="57.7" y="195.5">PC7</text>
<text x="88.2" y="192.9">PD6</text>
<text x="88.2" y="195.5">PD7</text>
<text x="95.5" y="194.5">88</text>
<text x="353.7" y="192.9">RXD</text>
<text x="362.2" y="192.9">VREF</text>
<text x="52.2" y="199.8">65</text>
<text x="52.2" y="202.4">66</text>
<text x="57.7" y="200.8">PC8</text>
<text x="57.7" y="203.5">PC9</text>
<text x="88.2" y="200.8">PD8</text>
<text x="88.2" y="203.5">PD9</text>
<text x="95.5" y="199.8">55</text>
<text x="95.5" y="202.4">56</text>
<text x="345.3" y="203.5">1</text>
<text x="52.2" y="205.1">78</text>
<text x="52.2" y="207.7">79</text>
<text x="57.7" y="206.1">PC10</text>
<text x="57.7" y="208.8">PC11</text>
<text x="86.6" y="206.1">PD10</text>
<text x="86.6" y="208.8">PD11</text>
<text x="95.5" y="205.1">57</text>
<text x="95.5" y="207.7">58</text>
<text x="345.3" y="208.8">3</text>
<text x="345.3" y="206.1">2</text>
<text x="52.2" y="210.3">80</text>
<text x="53.7" y="213">7</text>
<text x="53.7" y="215.6">8</text>
<text x="57.7" y="214">PC13</text>
<text x="57.7" y="211.4">PC12</text>
<text x="86.6" y="211.4">PD12</text>
<text x="86.6" y="214">PD13</text>
<text x="95.5" y="210.3">59</text>
<text x="95.5" y="213">60</text>
<text x="95.5" y="215.6">61</text>
<text x="53.7" y="218.3">9</text>
<text x="57.7" y="216.7">PC14-OSC32_IN(PC14) PD14</text>
<text x="57.7" y="219.3">PC15-OSC32_OUT(PC15)</text>
<text x="86.6" y="219.3">PD15</text>
<text x="95.5" y="218.3">62</text>
<text x="52.2" y="223.6">97</text>
<text x="52.2" y="226.2">98</text>
<text x="57.7" y="224.6">PE0</text>
<text x="57.7" y="227.3">PE1</text>
<text x="71.4" y="227.3">PH0-OSC_IN(PH0)</text>
<text x="95.5" y="226.2">12</text>
<text x="53.7" y="228.9">1</text>
<text x="53.7" y="231.5">2</text>
<text x="57.7" y="229.9">PE2</text>
<text x="57.7" y="232.6">PE3</text>
<text x="68.7" y="229.9">PH1-OSC_OUT(PH1)</text>
<text x="95.5" y="228.9">13</text>
<text x="53.7" y="234.2">3</text>
<text x="53.7" y="236.8">4</text>
<text x="53.7" y="239.4">5</text>
<text x="57.7" y="235.2">PE4</text>
<text x="57.7" y="237.9">PE5</text>
<text x="84.5" y="235.2">BOOT0</text>
<text x="95.5" y="234.2">94</text>
<text x="95.5" y="239.4">14</text>
<text x="52.2" y="242.1">38</text>
<text x="57.7" y="240.5">PE6</text>
<text x="57.7" y="243.2">PE7</text>
<text x="83.7" y="245.8">VCAP_1</text>
<text x="86.5" y="240.5">NRST</text>
<text x="95.5" y="244.7">49</text>
<text x="52.2" y="247.4">39</text>
<text x="52.2" y="250">40</text>
<text x="57.7" y="248.4">PE8</text>
<text x="57.7" y="251.1">PE9</text>
<text x="83.7" y="248.4">VCAP_2</text>
<text x="95.5" y="247.4">73</text>
<text x="52.2" y="252.7">41</text>
<text x="52.2" y="255.3">42</text>
<text x="52.2" y="258">43</text>
<text x="57.7" y="253.7">PE10</text>
<text x="57.7" y="256.4">PE11</text>
<text x="52.2" y="260.6">44</text>
<text x="52.2" y="263.3">45</text>
<text x="57.7" y="259">PE12</text>
<text x="57.7" y="261.7">PE13</text>
<text x="52.2" y="265.9">46</text>
<text x="57.7" y="264.3">PE14</text>
<text x="57.7" y="267">PE15</text>
</g>
<g font-size="2.5" fill="#f00">
<text x="138.5" y="63.5">3</text>
<text x="141.2" y="64.8">Vout</text>
<text x="172.5" y="190.5">11</text>
<text x="178.1" y="191.6">VDD</text>
<text x="172.5" y="193.1">19</text>
<text x="172.5" y="195.8">28</text>
<text x="178.1" y="194.2">VDD</text>
<text x="178.1" y="196.8">VDD</text>
<text x="171" y="203.7">100</text>
<text x="172.5" y="198.4">50</text>
<text x="172.5" y="201.1">75</text>
<text x="178.1" y="199.5">VDD</text>
<text x="178.1" y="202.1">VDD</text>
<text x="172.5" y="209">22</text>
<text x="178.1" y="204.8">VDD</text>
<text x="178.1" y="210.1">VDDA</text>
</g>
<g font-size="2.3" fill="#800000">
<text x="41" y="33.9">GND</text>
<text x="177.4" y="36.8">GND</text>
<text x="191.4" y="40.8">VCC_3.3V</text>
<text x="132.6" y="51.6">GND</text>
<text x="186.5" y="48.7">BLE_INT</text>
<text x="186.5" y="51.4">BLE_WAKEUP 4</text>
<text x="38.5" y="54">GND</text>
<text x="186.5" y="59.3">BLE_REST</text>
<text x="186.5" y="56.7">BLE_RX</text>
<text x="186.5" y="54">BLE_TX</text>
<text x="52" y="70.3">VCC_12V</text>
<text x="84.7" y="78.8">GND</text>
<text x="35.4" y="97.4">CAN_GND</text>
<text x="116.6" y="134.6">GND</text>
<text x="174.7" y="138.6">VCC_3.3V</text>
<text x="27.6" y="154.6">BLE_RX</text>
<text x="27.6" y="151.9">BLE_REST</text>
<text x="27.6" y="157.2">BLE_TX</text>
<text x="27.6" y="159.9">BLE_WAKEUP</text>
<text x="132.4" y="161">VCC_3.3V</text>
<text x="264.6" y="158.4">LED_B</text>
<text x="27.6" y="162.5">BLE_INT</text>
<text x="177.4" y="166.2">GND</text>
<text x="264.6" y="167.7">LED_G</text>
<text x="226.3" y="172.8">VCC_3.3V</text>
<text x="264.6" y="175.6">LED_R</text>
<text x="264.6" y="183.5">LED_Y</text>
<text x="201.2" y="216.5">GND</text>
<text x="169.5" y="227.1">GND</text>
<text x="133.6" y="228.5">GND</text>
<text x="121.9" y="237.8">GND</text>
<text x="133.7" y="243.1">VCC_3.3V</text>
<text x="117.9" y="260.1">GND</text>
<text x="102" y="266.8">GND</text>
</g>
<g font-size="2.3" fill="#000080">
<text x="205.1" y="40.7">U1</text>
<text x="205.1" y="64.6">HY-254104</text>
</g>
<g font-size="2.3">
<text x="202.6" y="43.4">1</text>
<text x="202.6" y="46">2</text>
<text x="207.2" y="45.1">VCC</text>
<text x="207.2" y="47.8">GND</text>
<text x="202.6" y="48.7">3</text>
<text x="202.6" y="54">5</text>
<text x="207.2" y="50.4">INT</text>
<text x="207.2" y="53">WAKEUP</text>
<text x="233.5" y="53">8</text>
<text x="238.1" y="51.3">8</text>
<text x="202.6" y="56.6">6</text>
<text x="202.6" y="59.3">7</text>
<text x="207.2" y="55.7">TX</text>
<text x="207.2" y="58.3">RX</text>
<text x="207.2" y="61">REST</text>
</g>
<g font-size="1.9">
<text x="313.8" y="28.8">VCC_5V</text>
<text x="374.9" y="29.9">GND</text>
<text x="326" y="37.8">GND</text>
<text x="353.8" y="41.8">GND</text>
<text x="355.1" y="72.5">GND</text>
<text x="374.9" y="73.8">GND</text>
<text x="317.5" y="78.8">CAN_GND</text>
<text x="332.4" y="165.1">VCC_5V</text>
<text x="393.4" y="166.2">GND</text>
<text x="135.5" y="178.3">GND</text>
<text x="344.5" y="174.1">GND</text>
<text x="372.3" y="178.1">GND</text>
<text x="373.6" y="208.8">GND</text>
<text x="393.5" y="210.1">GND</text>
<text x="334.7" y="216.4">CAN_GND</text>
</g>
<g font-size="1.9" fill="#00f">
<text x="294.2" y="47.2">CAN1_TXD</text>
<text x="356.1" y="45.9">CAN1_H</text>
<text x="391" y="45.8">CAN1_L</text>
<text x="294.2" y="55.2">CAN1_RXD</text>
<text x="305.8" y="65.8">CAN1_H</text>
<text x="306.3" y="71.3">CAN1_L</text>
<text x="312.7" y="183.5">CAN2_TXD</text>
<text x="374.6" y="182.2">CAN2_H</text>
<text x="409.6" y="182.1">CAN2_L</text>
<text x="312.7" y="191.4">CAN2_RXD</text>
<text x="325.7" y="203.3">CAN2_H</text>
<text x="326.2" y="208.9">CAN2_L</text>
</g>
<g font-size="1.9" fill="#000080">
<text x="335" y="44.8">TJA1050T/CM,118</text>
<text x="142.4" y="52.8">U4</text>
<text x="142.4" y="55">ME6210A33PG</text>
<text x="326.3" y="61.6">HDR-M-2.54_1x3</text>
<text x="145.3" y="160.9">HDR-M-2.54_1x4</text>
<text x="145.3" y="158.6">J4</text>
<text x="354.3" y="178.4">U6</text>
<text x="353.5" y="181.1">TJA1050T/CM,118</text>
<text x="343.9" y="197">J3</text>
<text x="343.5" y="199.2">HDR-M-2.54_1x3</text>
</g>
<g font-size="1.9" fill="#800000">
<text x="130.7" y="68.7">VCC_3.3V</text>
<text x="101.9" y="141.3">CAN2_RXD</text>
<text x="101.9" y="144">CAN2_TXD</text>
<text x="101.9" y="154.6">CAN1_TXD</text>
<text x="101.9" y="151.9">CAN1_RXD</text>
<text x="27.8" y="165.2">SWDIO</text>
<text x="27.8" y="167.8">SWCLK</text>
<text x="211.9" y="175.6">VCC_3.3V</text>
<text x="156.5" y="196.8">VCC_3.3V</text>
<text x="141.9" y="210.1">VCC_3.3V</text>
</g>
<text font-size="1.8" fill="#00f" x="43.7" y="37.1">电源</text>
<g font-size="1.4" fill="#000080">
<text x="185.2" y="41">100NF</text>
<text x="185.2" y="38.9">C10</text>
<text x="312.2" y="37.8">R11</text>
<text x="316.6" y="37.8">1R</text>
<text x="324.1" y="41.8">C11</text>
<text x="373.2" y="39.1">SMBJ6.8CA</text>
<text x="373.5" y="41.8">D4</text>
<text x="373.5" y="37.8">D3</text>
<text x="383.8" y="39.1">SMBJ6.8CA</text>
<text x="384.1" y="37.8">D5</text>
<text x="308.3" y="45.7">R13</text>
<text x="324.1" y="43.1">100Nf</text>
<text x="373.2" y="43.1">SMBJ6.8CA</text>
<text x="59.5" y="51">D1</text>
<text x="59.5" y="53.2">SS34</text>
<text x="308.3" y="48.3">20R</text>
<text x="308.3" y="53.7">R14</text>
<text x="375.3" y="51">120R</text>
<text x="375.7" y="48.4">R17</text>
<text x="44.1" y="59">D2</text>
<text x="47.1" y="59">SMBJ16A</text>
<text x="308.2" y="56.3">20R</text>
<text x="68.8" y="65.1">C13</text>
<text x="75.4" y="65.6">C16</text>
<text x="103.2" y="65.6">C14</text>
<text x="109.8" y="65.6">C17</text>
<text x="358.5" y="61.6">R9</text>
<text x="358.7" y="62.9">10k</text>
<text x="374.3" y="65.6">22pf</text>
<text x="374.4" y="63.3">C25</text>
<text x="385" y="65.7">22pf</text>
<text x="385" y="63.3">C26</text>
<text x="68.5" y="68.2">10uF</text>
<text x="75.5" y="68.2">1uF</text>
<text x="102.9" y="68.2">10uF</text>
<text x="109.9" y="68.2">1uF</text>
<text x="120.1" y="69.5">10uF</text>
<text x="120.4" y="66.9">C15</text>
<text x="125.7" y="66.9">C18</text>
<text x="125.8" y="69.5">1uF</text>
<text x="37.3" y="88.2">1.2M</text>
<text x="37.3" y="85.8">R19</text>
<text x="48.9" y="88.2">1nF</text>
<text x="48.9" y="85.8">C19</text>
<text x="103.2" y="131.7">R5</text>
<text x="103.3" y="134.3">10k</text>
<text x="169.4" y="150.2">C1</text>
<text x="169.9" y="152.9">100NF</text>
<text x="174.7" y="150.2">C2</text>
<text x="175.2" y="152.9">100NF</text>
<text x="179.9" y="150.2">C3</text>
<text x="180.4" y="152.9">100NF</text>
<text x="185.2" y="150.2">C4</text>
<text x="185.7" y="152.9">100NF</text>
<text x="190.5" y="150.2">C5</text>
<text x="191" y="152.9">100NF</text>
<text x="195.8" y="150.2">C6</text>
<text x="196.3" y="152.9">100NF</text>
<text x="201.1" y="150.2">C20</text>
<text x="201.6" y="152.9">2.2UF</text>
<text x="206.4" y="150.2">C7</text>
<text x="206.9" y="152.9">100NF</text>
<text x="243.8" y="156.9">R1</text>
<text x="244" y="159.5">2k</text>
<text x="257.5" y="160.8">B</text>
<text x="257.5" y="156.9">LED1</text>
<text x="243.8" y="166.1">R2</text>
<text x="257.5" y="167.4">LED2</text>
<text x="244" y="168.8">2k</text>
<text x="257.4" y="170.1">G</text>
<text x="243.8" y="174.1">R3</text>
<text x="244" y="176.7">2k</text>
<text x="257.5" y="175.4">LED3</text>
<text x="257.8" y="178">RED</text>
<text x="330.8" y="174">R12</text>
<text x="335.1" y="174">1R</text>
<text x="342.6" y="179.4">100Nf</text>
<text x="342.7" y="178">C12</text>
<text x="391.7" y="175.4">SMBJ6.8CA</text>
<text x="391.7" y="179.3">SMBJ6.8CA</text>
<text x="392" y="174.1">D6</text>
<text x="392" y="178">D7</text>
<text x="402.3" y="175.4">SMBJ6.8CA</text>
<text x="402.6" y="174.1">D8</text>
<text x="165.4" y="183.3">R8</text>
<text x="165.5" y="185.9">10k</text>
<text x="210.9" y="183.4">0R</text>
<text x="210.9" y="181">R20</text>
<text x="243.8" y="182">R4</text>
<text x="244" y="184.6">2k</text>
<text x="257.5" y="186">Y</text>
<text x="258.9" y="183.3">LED4</text>
<text x="326.8" y="184.6">20R</text>
<text x="326.8" y="182">R15</text>
<text x="394.3" y="184.6">R18</text>
<text x="326.8" y="189.9">R16</text>
<text x="393.8" y="187.3">120R</text>
<text x="326.7" y="192.6">20R</text>
<text x="377.1" y="197.9">R10</text>
<text x="377.2" y="199.2">10k</text>
<text x="392.8" y="201.8">22pf</text>
<text x="392.9" y="199.6">C27</text>
<text x="403.5" y="201.9">22pf</text>
<text x="403.5" y="199.6">C28</text>
<text x="156.6" y="208.4">M1</text>
<text x="156.2" y="211.1">SCBG160808U000T</text>
<text x="172" y="213.7">C8</text>
<text x="117.8" y="221.7">C23</text>
<text x="122.7" y="221.7">20PF</text>
<text x="172.5" y="216.4">100NF</text>
<text x="110.9" y="231">X50328MSD2GC</text>
<text x="111" y="228.7">X1</text>
<text x="119.1" y="232.3">C24</text>
<text x="124" y="232.3">20PF</text>
<text x="108.5" y="234.9">R6</text>
<text x="108.6" y="237.5">10k</text>
<text x="123.1" y="240.2">R7</text>
<text x="124.5" y="242.8">10k</text>
<text x="120.4" y="246.8">C9</text>
<text x="120.9" y="249.5">100NF</text>
<text x="100.6" y="253.4">C21</text>
<text x="101.1" y="256.1">2.2UF</text>
<text x="108.5" y="253.4">C22</text>
<text x="109" y="256.1">2.2UF</text>
</g>
</svg>
